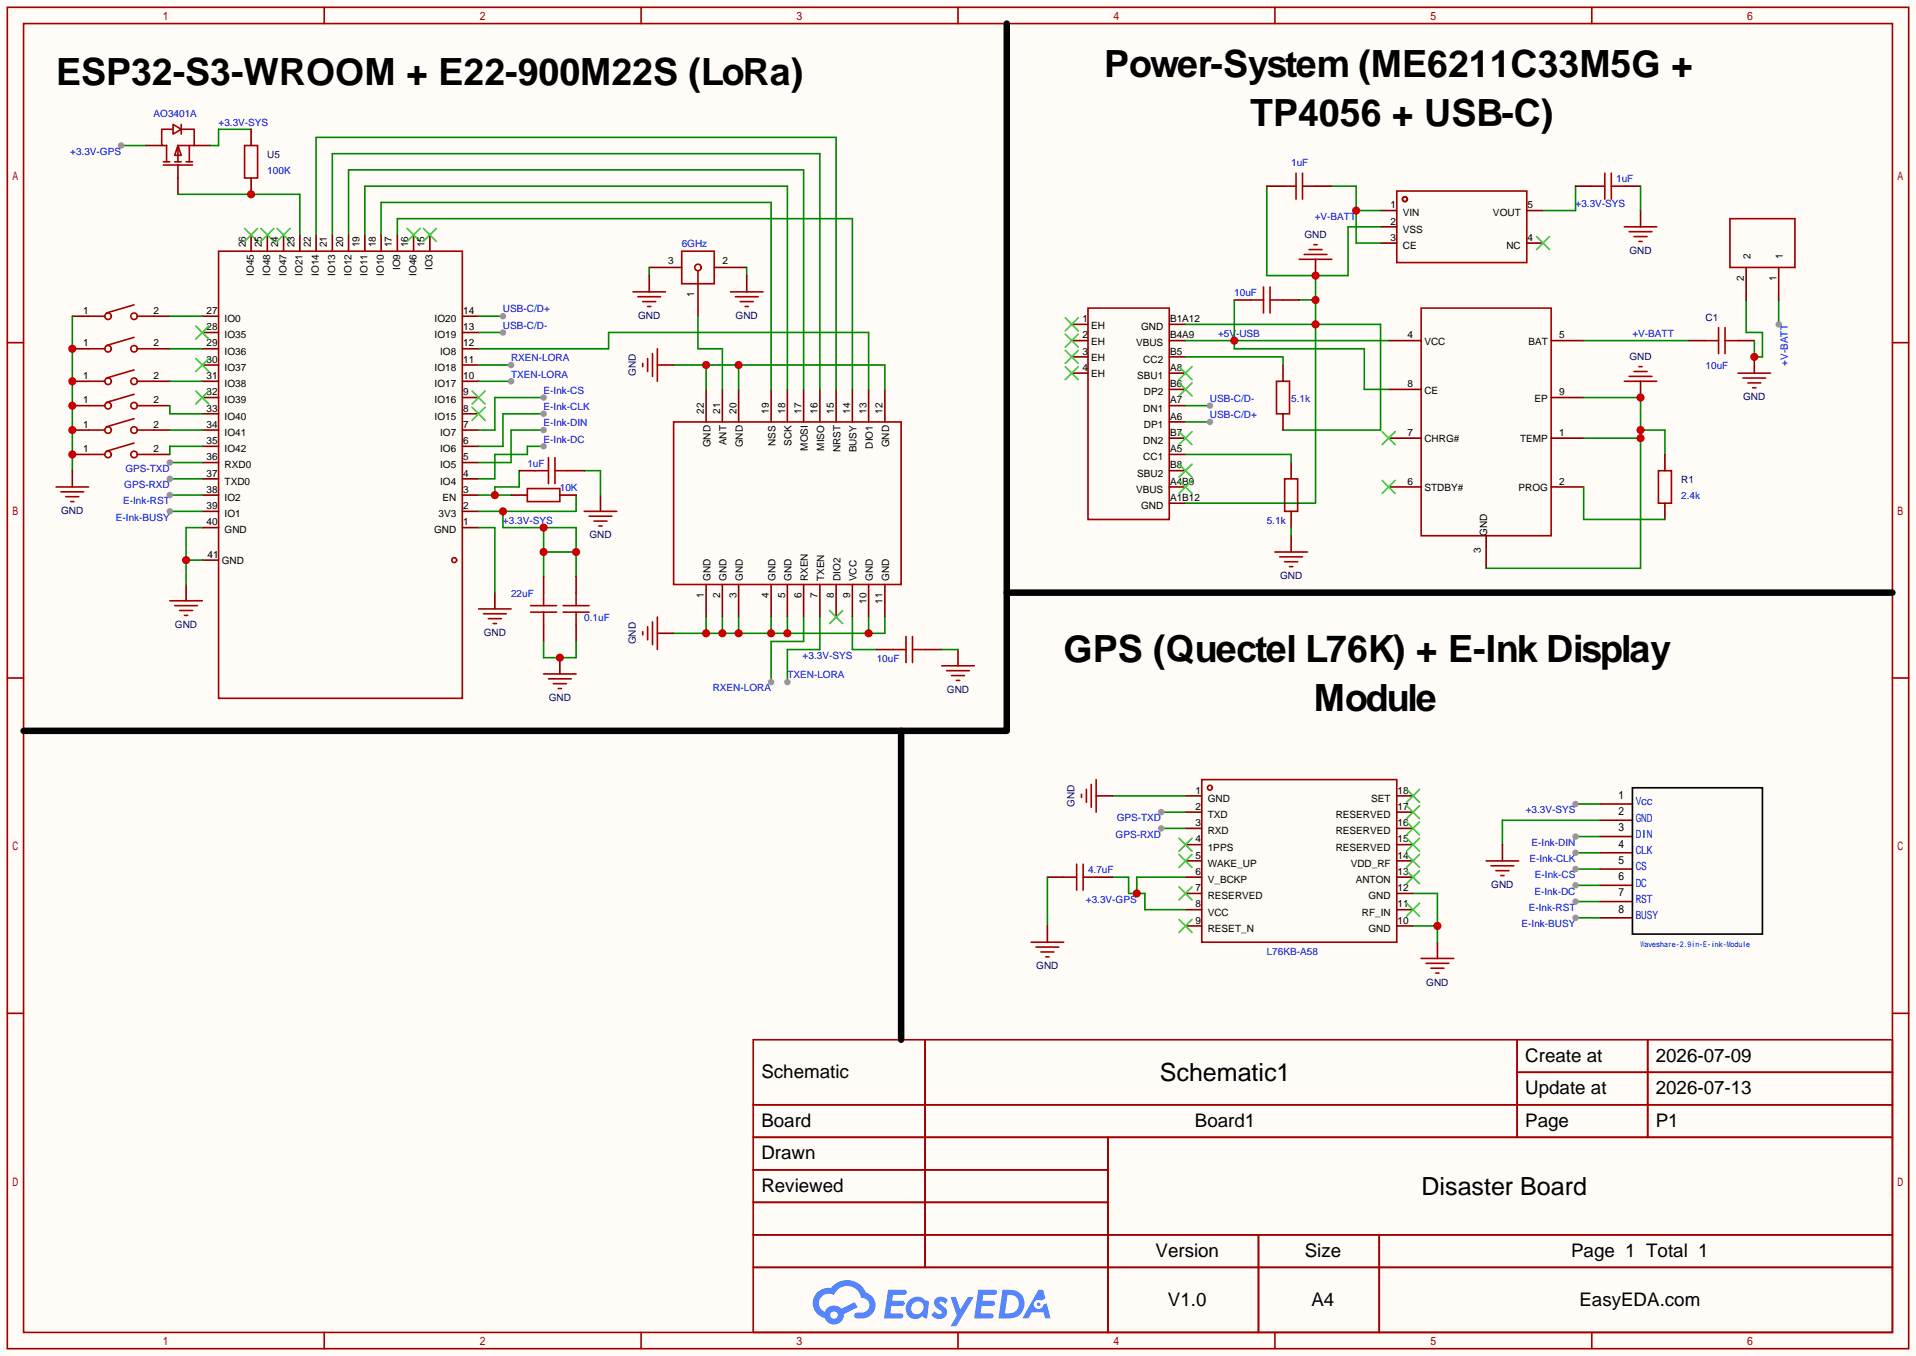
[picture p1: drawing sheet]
<svg xmlns="http://www.w3.org/2000/svg" width="299mm" height="212mm" viewBox="0 0 299 212" stroke-linecap="round" stroke-linejoin="round" font-family="sans-serif">
<path d="M0 0h299.5v211.8h-299.5z" fill="#fffcf7"/>
<g fill="none" stroke="#a10000" stroke-width=".25">
<path d="M1.1 1.1h297.2v209.6h-297.2zM3.7 3.7h292.1v204.5h-292.1zM50.7 1.1v2.6M100.2 1.1v2.6M149.7 1.1v2.6M199.3 1.1v2.6M248.8 1.1v2.6M1.1 53.5h2.6M295.8 53.5h2.5M1.1 105.9h2.6M295.8 105.9h2.5M1.1 158.3h2.6"/>
<path d="M295.8 158.3h2.5M117.7 162.4h178.1v45.8h-178.1zM117.7 172.6h178.1M117.7 177.7h178.1M144.6 162.4v35.6M173.2 177.7v30.5M237.1 162.4v15.3M237.1 167.5h58.7M257.5 162.4v15.3M117.7 182.8h55.5M117.7 192.9h178.1M117.7 187.8h55.5"/>
<path d="M117.7 198h178.1M196.7 192.9v15.3M215.6 192.9v15.3M50.7 208.2v2.5M100.2 208.2v2.5M149.7 208.2v2.5M199.3 208.2v2.5M248.8 208.2v2.5"/>
</g>
<g fill="#5487ff">
<path d="M146.3 202.8a1.3 1.3 0 0 1 1.8 .3l-.4 .6a.54 .54 0 0 0-.9-.2l.1 .1a2.32 2.32 0 0 1 1.1 1.4 1.36 1.36 0 0 1-1.1 1.1 1.36 1.36 0 0 1-1.4-.7l.6-.6a.7 .7 0 0 0 1.1 .3l-.1-.3a1.6 1.6 0 0 1-1.1-1.6z"/>
<path d="M148.6 202.7h.8l.7 1.9 1.2-1.9h.9l-2.7 4.5h-.9l.9-1.7z"/>
<path d="M138.8 201.5h1.6a1.31 1.31 0 0 1 1.3 .2 .4 .4 0 0 1-.4 .6h-1.7l-.2 .9h1.7a.4 .4 0 0 1 .3 .4 .4 .4 0 0 1-.4 .4h-1.7l-.1 1.2h.8a1.23 1.23 0 0 1 1.1 .2 .39 .39 0 0 1-.3 .6h-2.6z"/>
<path d="M152.9 201.5h1.6a1.32 1.32 0 0 1 1.3 .2 .39 .39 0 0 1-.4 .6h-1.7l-.2 .9h1.7a.4 .4 0 0 1 .3 .4 .4 .4 0 0 1-.4 .4h-1.7l-.1 1.2h.8a1.23 1.23 0 0 1 1.1 .2 .39 .39 0 0 1-.3 .6h-2.6z"/>
<path d="M162.3 201.5h.7l.4 1.3-.7 .4a.75 .75 0 0 0-1.1 .3 .75 .75 0 0 0 .5 1 .75 .75 0 0 0 1-.6l.5-.3 .6 2.4h-.8l-.3-1h-1.8l-.6 1h-.9z"/>
<path d="M156.7 201.5l-.6 4.5h1.4a2.27 2.27 0 0 0 2.5-1.7 2.27 2.27 0 0 0-1.3-2.7zM157.5 202.3a1.5 1.5 0 0 1 1.8 1.5 1.5 1.5 0 0 1-2 1.4h-.2z"/>
<path d="M142.1 203.1a1.62 1.62 0 0 0-.4 2.1 1.62 1.62 0 0 0 2.1 .7l.3-.3 .4 .3 .4 .1 .3-2.5-.2-.3h-.1a.57 .57 0 0 1-.6-.4 1.73 1.73 0 0 0-2.2 .3zM142.7 203.6a.96 .96 0 0 1 1.5 0 .96 .96 0 0 1-.2 1.5 .95 .95 0 0 1-1.4-.1 .95 .95 0 0 1 .1-1.4z"/>
<path d="M127.8 201.9a2.37 2.37 0 0 0 1.1 4 1.54 1.54 0 0 0 1.8 1 1.54 1.54 0 0 0 1.2-1.6l2.2-1.1-.5-.8-2.1 1.1a1.57 1.57 0 0 0-2.6 .4 1.5 1.5 0 0 1-.7-2.1 1.5 1.5 0 0 1 2.1-.5 2.23 2.23 0 0 1 2.3-1.4 2.23 2.23 0 0 1 2 1.8 1.16 1.16 0 0 1 1.3 1.1 1.16 1.16 0 0 1-1.1 1.3h-.7a.47 .47 0 0 0-.6 .3 .47 .47 0 0 0 .5 .6 2.23 2.23 0 0 0 2.2-.7 2.23 2.23 0 0 0 .4-2.3 2.16 2.16 0 0 0-1.3-1.1 3.2 3.2 0 0 0-5.4-.7h-.4a2.55 2.55 0 0 0-1.7 .7zM129.8 205.4a.58 .58 0 0 1 1.1 0 .58 .58 0 0 1-1.1 0z"/>
<circle cx="162.3" cy="203.8" r=".28"/>
</g>
<g fill="none" stroke="#870000" stroke-width=".25">
<path d="M22.7 22.7h2.6M27.8 27.8v2.6M30.4 22.7h2.5M39.2 36.7v2.5M41.8 36.7v2.5M44.3 36.7v2.5M46.9 36.7v2.5M49.4 36.7v2.5M51.9 36.7v2.5M54.5 36.7v2.5M57 36.7v2.5M59.6 36.7v2.5"/>
<path d="M62.1 36.7v2.5M64.6 36.7v2.5M67.2 36.7v2.5M215.8 32.9h2.5M215.8 35.4h2.5M215.8 38h2.5M238.6 32.9h2.6M238.6 38h2.6M31.6 59.6h2.6M31.6 57h2.6M31.6 54.5h2.6M31.6 51.9h2.6"/>
<path d="M31.6 49.4h2.6M72.3 59.6h2.5M72.3 57h2.5M72.3 54.5h2.5M72.3 51.9h2.5M72.3 49.4h2.5M167.5 58.3h2.6M167.5 55.8h2.6M167.5 53.2h2.6M167.5 50.7h2.6M182.8 58.3h2.5M182.8 55.8h2.5"/>
<path d="M182.8 53.2h2.5M182.8 50.7h2.5M217 53.2h5.1M242.4 53.2h5.1M256.4 59.6v2.5M31.6 79.9h2.6M31.6 77.3h2.6M31.6 74.8h2.6M31.6 72.3h2.6M31.6 69.7h2.6M31.6 67.2h2.6M31.6 64.6h2.6"/>
<path d="M31.6 62.1h2.6M72.3 79.9h2.5M72.3 77.3h2.5M72.3 74.8h2.5M72.3 72.3h2.5M72.3 69.7h2.5M72.3 67.2h2.5M72.3 64.6h2.5M72.3 62.1h2.5M110.4 60.8v5.1M112.9 60.8v5.1M115.4 60.8v5.1"/>
<path d="M120.5 60.8v5.1M123.1 60.8v5.1M125.6 60.8v5.1M128.1 60.8v5.1M130.7 60.8v5.1M133.2 60.8v5.1M135.8 60.8v5.1M138.3 60.8v5.1M182.8 78.6h2.5M182.8 76.1h2.5M182.8 73.5h2.5M182.8 71h2.5"/>
<path d="M182.8 68.5h2.5M182.8 65.9h2.5M182.8 63.4h2.5M182.8 60.8h2.5M217 76.1h5.1M217 68.5h5.1M217 60.8h5.1M242.4 62.1h5.1M242.4 76.1h5.1M242.4 68.5h5.1M31.6 87.5h2.6M31.6 82.4h2.6"/>
<path d="M72.3 82.4h2.5M110.4 91.3v5.1M112.9 91.3v5.1M115.4 91.3v5.1M120.5 91.3v5.1M123.1 91.3v5.1M125.6 91.3v5.1M128.1 91.3v5.1M130.7 91.3v5.1M133.2 91.3v5.1M135.8 91.3v5.1M138.3 91.3v5.1"/>
<path d="M232.3 83.7v5.1M185.3 124.3h2.5M185.3 126.9h2.5M185.3 129.4h2.5M185.3 132h2.5M185.3 134.5h2.5M185.3 137h2.5M185.3 139.6h2.5M218.3 124.3h2.6M218.3 126.9h2.6M218.3 129.4h2.6M218.3 132h2.6"/>
<path d="M218.3 134.5h2.6M218.3 137h2.6M218.3 139.6h2.6M185.3 142.1h2.5M185.3 144.7h2.5M218.3 142.1h2.6M218.3 144.7h2.6"/>
</g>
<g fill="none" stroke="#3c3" stroke-width=".25">
<path d="M38.2 35.7l2.1 2M40.3 35.7l-2.1 2M40.8 35.7l2 2M42.8 35.7l-2 2M43.3 35.7l2 2M45.3 35.7l-2 2M63.6 35.7l2.1 2M65.7 35.7l-2.1 2M66.2 35.7l2 2M68.2 35.7l-2 2M240.2 37l2 2M242.2 37l-2 2"/>
<path d="M30.6 56l2 2M30.6 50.9l2 2.1M32.6 56l-2 2M32.6 50.9l-2 2.1M166.5 57.3l2 2M166.5 54.7l2 2.1M166.5 52.2l2 2M166.5 49.7l2 2M168.5 57.3l-2 2M168.5 54.7l-2 2.1M168.5 52.2l-2 2M168.5 49.7l-2 2"/>
<path d="M184.3 59.8l2 2M184.3 57.3l2 2M186.3 59.8l-2 2M186.3 57.3l-2 2M30.6 61.1l2 2M32.6 61.1l-2 2M73.8 61.1l2 2M73.8 63.6l2 2.1M75.8 61.1l-2 2M75.8 63.6l-2 2.1M184.3 75.1l2 2M184.3 72.5l2 2"/>
<path d="M184.3 67.4l2 2.1M186.3 75.1l-2 2M186.3 72.5l-2 2M186.3 67.4l-2 2.1M216 67.4l2.1 2.1M216 75.1l2.1 2M218.1 67.4l-2.1 2.1M218.1 75.1l-2.1 2M129.7 95.4l2 2M131.7 95.4l-2 2M184.3 130.9l2 2.1M184.3 133.5l2 2"/>
<path d="M184.3 138.6l2 2M186.3 130.9l-2 2.1M186.3 133.5l-2 2M186.3 138.6l-2 2M219.8 136l2.1 2M219.8 133.5l2.1 2M219.8 130.9l2.1 2.1M219.8 128.4l2.1 2M219.8 125.9l2.1 2M219.8 123.3l2.1 2M221.9 136l-2.1 2M221.9 133.5l-2.1 2"/>
<path d="M221.9 130.9l-2.1 2.1M221.9 128.4l-2.1 2M221.9 125.9l-2.1 2M221.9 123.3l-2.1 2M184.3 143.6l2 2.1M186.3 143.6l-2 2.1M219.8 141.1l2.1 2M221.9 141.1l-2.1 2"/>
</g>
<g fill="none" stroke="#a10000" stroke-width=".25">
<path d="M27.1 19.4l1.2 .8-1.2 .8zM28.3 19.4v1.6M25.5 25.8h4.6M25.5 25.3h1M27.1 20.2h-1.8v2.5h.7v2.6M27.3 25.3h1M27.8 22.7l.5 1.6h-1zM27.8 25.8v2M28.3 20.2h2.1v2.5h-2.6v2.6M29.1 25.3h1M29.6 22.7v2.6M34.2 39.2h38.1v69.9h-38.1z"/>
<path d="M218.3 29.8h20.3v11.2h-20.3zM170.1 48.1h12.7v33.1h-12.7zM222.1 48.1h20.3v35.6h-20.3zM253.9 59.6h5.1M254.6 58.8h3.6M255.4 58h2M256.2 57.3h.5M105.3 65.9h35.5v25.4h-35.5zM187.8 121.8h30.5v25.4h-30.5z"/>
<circle cx="219.6" cy="31.1" r=".38"/>
<circle cx="71" cy="87.5" r=".38"/>
<circle cx="189.1" cy="123.1" r=".38"/>
</g>
<path d="M247.5 62.1h8.9v26.7h-24.1M247.5 68.5h8.9M256.4 67.2h3.8v3.8" fill="none" stroke="#008700" stroke-width=".25"/>
<g fill="#c00">
<circle cx="256.4" cy="67.2" r=".63"/>
<circle cx="256.4" cy="68.5" r=".63"/>
<circle cx="256.4" cy="62.1" r=".63"/>
</g>
<path d="M205.6 40.5v2.6" fill="none" stroke="#870000" stroke-width=".25"/>
<path d="M203.8 39.8h3.6M204.6 39h2M205.4 38.2h.5M203.1 40.5h5.1" fill="none" stroke="#a10000" stroke-width=".25"/>
<path d="M198 29.1v14h12.7v-7.7h5.1M185.3 50.7h30.5v16.5h-15.3M203.1 46.9h2.5M205.6 43.1v35.5h-20.3" fill="none" stroke="#008700" stroke-width=".25"/>
<g fill="#c00">
<circle cx="205.6" cy="50.7" r=".63"/>
<circle cx="205.6" cy="46.9" r=".63"/>
<circle cx="205.6" cy="43.1" r=".63"/>
</g>
<g fill="none" stroke="#a10000" stroke-width=".25">
<path d="M195.5 46.9h2M197.5 44.8v4.1M198.5 44.8v4.1M198.5 46.9h2M199.5 59.6h2v5h-2zM266.6 53.2h2M268.6 51.2v4M269.6 51.2v4M269.6 53.2h2.1M200.8 74.8h2v5.1h-2zM259.2 73.5h2v5.1h-2zM199.3 86.2h5"/>
<path d="M200 87h3.6M200.8 87.8h2M201.5 88.5h.6"/>
</g>
<path d="M192.9 46.9h2.6M200.5 46.9h2.6M200.5 57v2.6M264 53.2h2.6M271.7 53.2h2.5M200.5 64.6v2.6M201.8 72.3v2.5M201.8 79.9v2.5M260.2 71v2.5M260.2 78.6v2.6M201.8 83.7v2.5" fill="none" stroke="#870000" stroke-width=".25"/>
<path d="M185.3 53.2h31.7M185.3 55.8h15.2v1.2M192.9 46.9v7.6h20.3v6.3h3.8M247.5 53.2h16.5M185.3 71h16.5v1.3M247.5 76.1v5.1h12.7M201.8 82.4v1.3" fill="none" stroke="#008700" stroke-width=".25"/>
<circle cx="192.9" cy="53.2" r=".63" fill="#c00"/>
<path d="M272.9 46.9v5h2.6v3.9h-1.3v-2.6" fill="none" stroke="#008700" stroke-width=".25"/>
<path d="M274.2 55.8v2.5" fill="none" stroke="#870000" stroke-width=".25"/>
<circle cx="274.2" cy="55.8" r=".63" fill="#c00"/>
<path d="M271.7 58.3h5M272.4 59.1h3.6M273.2 59.8h2M273.9 60.6h.5" fill="none" stroke="#a10000" stroke-width=".25"/>
<path d="M278 46.9v3.8" fill="none" stroke="#008700" stroke-width=".25"/>
<circle cx="278" cy="50.7" r=".51" fill="#999"/>
<path d="M208.2 29.1h3.8v8.9h3.8M212 32.9h3.8" fill="none" stroke="#008700" stroke-width=".25"/>
<circle cx="212" cy="32.9" r=".63" fill="#c00"/>
<path d="M246.3 29.1v3.8h-5.1M256.4 29.1v3.8M78.6 79.9v2.5h11.4v7.6M90 77.3v2.6h-15.2M85 86.2h5M85 82.4v7.6" fill="none" stroke="#008700" stroke-width=".25"/>
<path d="M198 29.1h2.5M205.6 29.1h2.6M246.3 29.1h2.5M253.9 29.1h2.5M256.4 32.9v2.5" fill="none" stroke="#870000" stroke-width=".25"/>
<path d="M200.5 29.1h2.1M202.6 27.1v4M203.6 27.1v4M203.6 29.1h2M248.8 29.1h2M250.8 27.1v4M251.8 29.1h2.1M251.8 27.1v4M253.9 35.4h5.1M254.6 36.2h3.6M255.4 37h2M256.2 37.7h.5" fill="none" stroke="#a10000" stroke-width=".25"/>
<g fill="#c00">
<circle cx="90" cy="86.2" r=".63"/>
<circle cx="85" cy="86.2" r=".63"/>
<circle cx="85" cy="82.4" r=".63"/>
<circle cx="78.6" cy="79.9" r=".63"/>
</g>
<path d="M85 90v2.6M85 97.7v2.5M90 90v2.6M90 97.7v2.5M87.5 102.7v2.6" fill="none" stroke="#870000" stroke-width=".25"/>
<path d="M82.9 94.6h4.1M82.9 95.6h4.1M85 92.6v2M85 95.6v2.1M88 94.6h4.1M88 95.6h4.1M90 92.6v2M90 95.6v2.1M85 105.3h5M85.7 106h3.6M86.5 106.8h2M87.2 107.6h.6" fill="none" stroke="#a10000" stroke-width=".25"/>
<path d="M85 100.2v2.5h5v-2.5" fill="none" stroke="#008700" stroke-width=".25"/>
<circle cx="87.5" cy="102.7" r=".63" fill="#c00"/>
<path d="M29.1 91.3v2.6M77.3 92.6v2.5" fill="none" stroke="#870000" stroke-width=".25"/>
<path d="M26.5 93.9h5.1M27.3 94.6h3.6M28.1 95.4h2M28.8 96.1h.5M74.8 95.1h5.1M75.6 95.9h3.5M76.3 96.6h2.1M77.1 97.4h.5" fill="none" stroke="#a10000" stroke-width=".25"/>
<path d="M29.1 87.5h2.5M31.6 82.4h-2.5v8.9M74.8 82.4h2.5v10.2" fill="none" stroke="#008700" stroke-width=".25"/>
<circle cx="29.1" cy="87.5" r=".63" fill="#c00"/>
<path d="M82.4 76.3h5.1v2.1h-5.1z" fill="none" stroke="#a10000" stroke-width=".25"/>
<path d="M79.9 77.3h2.5M87.5 77.3h2.5" fill="none" stroke="#870000" stroke-width=".25"/>
<path d="M74.8 77.3h5.1M81.2 73.5v2.6h-3.9v1.2" fill="none" stroke="#008700" stroke-width=".25"/>
<circle cx="77.3" cy="77.3" r=".63" fill="#c00"/>
<g fill="none" stroke="#870000" stroke-width=".25">
<path d="M11.3 54.5h2.5M11.3 49.4h2.5M11.3 59.6h2.5M24 54.5h2.5M24 49.4h2.5M24 59.6h2.5M11.3 67.2h2.5M11.3 63.4h2.5M11.3 71h2.5M24 67.2h2.5M24 63.4h2.5M24 71h2.5"/>
<path d="M93.9 77.3v2.6"/>
</g>
<g fill="none" stroke="#a10000" stroke-width=".25">
<path d="M13.8 54.5h2.6M13.8 49.4h2.6M13.8 59.6h2.6M21 52.7l-4.4 1.3M21 47.6l-4.4 1.3M21 57.8l-4.4 1.3M21.5 54.5h2.5M21.5 49.4h2.5M21.5 59.6h2.5M13.8 67.2h2.6M13.8 63.4h2.6M13.8 71h2.6"/>
<path d="M21 65.4l-4.4 1.3M21 61.6l-4.4 1.3M21 69.2l-4.4 1.3M21.5 67.2h2.5M21.5 63.4h2.5M21.5 71h2.5M91.3 79.9h5.1M92.1 80.6h3.5M92.8 81.4h2.1M93.6 82.2h.5"/>
<circle cx="16.9" cy="54.5" r=".51"/>
<circle cx="16.9" cy="49.4" r=".51"/>
<circle cx="16.9" cy="59.6" r=".51"/>
<circle cx="21" cy="54.5" r=".51"/>
<circle cx="21" cy="49.4" r=".51"/>
<circle cx="21" cy="59.6" r=".51"/>
<circle cx="16.9" cy="63.4" r=".51"/>
<circle cx="16.9" cy="67.2" r=".51"/>
<circle cx="16.9" cy="71" r=".51"/>
<circle cx="21" cy="67.2" r=".51"/>
<circle cx="21" cy="71" r=".51"/>
<circle cx="21" cy="63.4" r=".51"/>
</g>
<path d="M11.3 49.4v24.1M26.5 49.4h5.1" fill="none" stroke="#008700" stroke-width=".25"/>
<g fill="#c00">
<circle cx="11.3" cy="54.5" r=".63"/>
<circle cx="11.3" cy="59.6" r=".63"/>
<circle cx="11.3" cy="63.4" r=".63"/>
<circle cx="11.3" cy="67.2" r=".63"/>
<circle cx="11.3" cy="71" r=".63"/>
</g>
<path d="M11.3 73.5v2.6" fill="none" stroke="#870000" stroke-width=".25"/>
<path d="M8.8 76.1h5M9.5 76.8h3.6M10.3 77.6h2M11 78.4h.6" fill="none" stroke="#a10000" stroke-width=".25"/>
<path d="M185.3 63.4h3.8" fill="none" stroke="#008700" stroke-width=".25"/>
<circle cx="189.1" cy="63.4" r=".51" fill="#999"/>
<path d="M74.8 51.9h3.8" fill="none" stroke="#008700" stroke-width=".25"/>
<circle cx="78.6" cy="51.9" r=".51" fill="#999"/>
<path d="M74.8 49.4h3.8" fill="none" stroke="#008700" stroke-width=".25"/>
<circle cx="78.6" cy="49.4" r=".51" fill="#999"/>
<path d="M185.3 65.9h3.8" fill="none" stroke="#008700" stroke-width=".25"/>
<circle cx="189.1" cy="65.9" r=".51" fill="#999"/>
<path d="M110.4 96.4v2.5M112.9 96.4v2.5M115.4 96.4v2.5M120.5 96.4v2.5M123.1 96.4v2.5M135.8 96.4v2.5M138.3 96.4v2.5h-33" fill="none" stroke="#008700" stroke-width=".25"/>
<g fill="#c00">
<circle cx="110.4" cy="98.9" r=".63"/>
<circle cx="112.9" cy="98.9" r=".63"/>
<circle cx="115.4" cy="98.9" r=".63"/>
<circle cx="120.5" cy="98.9" r=".63"/>
<circle cx="123.1" cy="98.9" r=".63"/>
<circle cx="135.8" cy="98.9" r=".63"/>
</g>
<path d="M102.7 98.9h2.6" fill="none" stroke="#870000" stroke-width=".25"/>
<path d="M100.5 98.7v.5M101.2 97.9v2M102 97.2v3.5M102.7 96.4v5.1" fill="none" stroke="#a10000" stroke-width=".25"/>
<path d="M105.3 57h33v3.8M110.4 57v3.8M115.4 57v3.8M133.2 96.4v5.1h3.8" fill="none" stroke="#008700" stroke-width=".25"/>
<g fill="#c00">
<circle cx="110.4" cy="57" r=".63"/>
<circle cx="115.4" cy="57" r=".63"/>
</g>
<path d="M102.7 57h2.6M81.2 73.5h2.5M88.8 73.5h2.5M137 101.5h2.6M144.7 101.5h2.5M149.7 101.5v2.5" fill="none" stroke="#870000" stroke-width=".25"/>
<g fill="none" stroke="#a10000" stroke-width=".25">
<path d="M100.5 56.8v.5M101.2 56v2M102 55.2v3.6M102.7 54.5v5.1M83.7 73.5h2M85.7 71.5v4.1M86.7 71.5v4.1M86.7 73.5h2.1M141.6 99.4v4.1M142.6 99.4v4.1M139.6 101.5h2M142.6 101.5h2.1"/>
<path d="M147.2 104h5.1M148 104.8h3.5M148.7 105.5h2M149.5 106.3h.5"/>
</g>
<path d="M49.4 36.7v-15.2h81.3v39.3M51.9 36.7v-12.7h76.2v36.8M54.5 36.7v-10.2h71.1v34.3M57 36.7v-7.6h66.1v31.7M59.6 36.7v-5.1h60.9v29.2M62.1 36.7v-2.5h71.1v26.6M74.8 54.5h20.3v-2.6h40.7v8.9M74.8 57h5.1M91.3 73.5h2.6v3.8M147.2 101.5h2.5" fill="none" stroke="#008700" stroke-width=".25"/>
<circle cx="79.9" cy="57" r=".51" fill="#999"/>
<path d="M74.8 59.6h5.1" fill="none" stroke="#008700" stroke-width=".25"/>
<circle cx="79.9" cy="59.6" r=".51" fill="#999"/>
<path d="M125.6 96.4v3.8h-5.1v6.4" fill="none" stroke="#008700" stroke-width=".25"/>
<circle cx="120.5" cy="106.6" r=".51" fill="#999"/>
<path d="M128.1 96.4v5.1h-5v5.1" fill="none" stroke="#008700" stroke-width=".25"/>
<circle cx="123.1" cy="106.6" r=".51" fill="#999"/>
<path d="M27.8 30.4h19.1v6.3M39.2 20.2h-5v2.5h-1.3" fill="none" stroke="#008700" stroke-width=".25"/>
<path d="M38.2 22.7h2.1v5.1h-2.1z" fill="none" stroke="#a10000" stroke-width=".25"/>
<path d="M39.2 20.2v2.5M39.2 27.8v2.6" fill="none" stroke="#870000" stroke-width=".25"/>
<circle cx="39.2" cy="30.4" r=".63" fill="#c00"/>
<path d="M18.9 22.7h3.8" fill="none" stroke="#008700" stroke-width=".25"/>
<circle cx="18.9" cy="22.7" r=".51" fill="#999"/>
<path d="M173.9 137h2.5v2.6h2.5v2.5h6.4M185.3 137h-7.6v2.6" fill="none" stroke="#008700" stroke-width=".25"/>
<circle cx="177.7" cy="139.6" r=".63" fill="#c00"/>
<path d="M163.7 137h2.5M171.3 137h2.6M171.3 124.3h2.6M163.7 144.7v2.5M224.7 147.2v2.5" fill="none" stroke="#870000" stroke-width=".25"/>
<g fill="none" stroke="#a10000" stroke-width=".25">
<path d="M166.2 137h2.1M168.3 135v4.1M169 124.1v.5M169.3 135v4.1M169.3 137h2M169.8 123.3v2M170.6 122.6v3.5M171.3 121.8v5.1M161.2 147.2h5M161.9 148h3.6M162.7 148.7h2M163.4 149.5h.6"/>
<path d="M222.1 149.7h5.1M222.9 150.5h3.5M223.6 151.3h2.1M224.4 152h.5"/>
</g>
<path d="M163.7 137v7.7M173.9 124.3h11.4M220.9 139.6h3.8v7.6M220.9 144.7h3.8" fill="none" stroke="#008700" stroke-width=".25"/>
<circle cx="224.7" cy="144.7" r=".63" fill="#c00"/>
<path d="M181.5 126.9h3.8" fill="none" stroke="#008700" stroke-width=".25"/>
<circle cx="181.5" cy="126.9" r=".51" fill="#999"/>
<path d="M181.5 129.4h3.8" fill="none" stroke="#008700" stroke-width=".25"/>
<circle cx="181.5" cy="129.4" r=".51" fill="#999"/>
<path d="M26.5 72.3h5.1" fill="none" stroke="#008700" stroke-width=".25"/>
<circle cx="26.5" cy="72.3" r=".51" fill="#999"/>
<path d="M26.5 74.8h5.1" fill="none" stroke="#008700" stroke-width=".25"/>
<circle cx="26.5" cy="74.8" r=".51" fill="#999"/>
<path d="M250.1 125.6h5M250.1 128.1h5M250.1 130.7h5M250.1 133.2h5M250.1 135.8h5M250.1 138.3h5M250.1 140.8h5M250.1 143.4h5" fill="none" stroke="#870000" stroke-width=".25"/>
<path d="M255.1 123.1h20.4v22.8h-20.4z" fill="none" stroke="#000" stroke-width=".25"/>
<path d="M246.3 125.6h3.8" fill="none" stroke="#008700" stroke-width=".25"/>
<circle cx="246.3" cy="125.6" r=".51" fill="#999"/>
<path d="M246.3 130.7h3.8M250.1 128.1h-15.3v3.9" fill="none" stroke="#008700" stroke-width=".25"/>
<circle cx="246.3" cy="130.7" r=".51" fill="#999"/>
<path d="M246.3 133.2h3.8" fill="none" stroke="#008700" stroke-width=".25"/>
<circle cx="246.3" cy="133.2" r=".51" fill="#999"/>
<path d="M246.3 135.8h3.8" fill="none" stroke="#008700" stroke-width=".25"/>
<circle cx="246.3" cy="135.8" r=".51" fill="#999"/>
<path d="M246.3 138.3h3.8" fill="none" stroke="#008700" stroke-width=".25"/>
<circle cx="246.3" cy="138.3" r=".51" fill="#999"/>
<path d="M246.3 140.8h3.8" fill="none" stroke="#008700" stroke-width=".25"/>
<circle cx="246.3" cy="140.8" r=".51" fill="#999"/>
<path d="M246.3 143.4h3.8" fill="none" stroke="#008700" stroke-width=".25"/>
<circle cx="246.3" cy="143.4" r=".51" fill="#999"/>
<path d="M234.8 132v2.5" fill="none" stroke="#870000" stroke-width=".25"/>
<path d="M232.3 134.5h5.1M233 135.3h3.6M233.8 136h2M234.6 136.8h.5" fill="none" stroke="#a10000" stroke-width=".25"/>
<path d="M85 67.2h-5.1v5.1h-5.1" fill="none" stroke="#008700" stroke-width=".25"/>
<circle cx="85" cy="67.2" r=".51" fill="#999"/>
<path d="M85 64.6h-6.4v5.1h-3.8" fill="none" stroke="#008700" stroke-width=".25"/>
<circle cx="85" cy="64.6" r=".51" fill="#999"/>
<path d="M85 62.1h-7.7v5.1h-2.5" fill="none" stroke="#008700" stroke-width=".25"/>
<circle cx="85" cy="62.1" r=".51" fill="#999"/>
<path d="M85 69.7h-2.6v1.3h-5.1v3.8h-2.5" fill="none" stroke="#008700" stroke-width=".25"/>
<circle cx="85" cy="69.7" r=".51" fill="#999"/>
<path d="M26.5 77.3h5.1" fill="none" stroke="#008700" stroke-width=".25"/>
<circle cx="26.5" cy="77.3" r=".51" fill="#999"/>
<path d="M26.5 79.9h5.1" fill="none" stroke="#008700" stroke-width=".25"/>
<circle cx="26.5" cy="79.9" r=".51" fill="#999"/>
<g fill="none" stroke="#a10000" stroke-width=".25">
<path d="M106.6 39.2h5v5.1h-5zM270.4 34.2h10.1v7.6h-10.1zM98.9 45.6h5.1M99.7 46.4h3.6M100.5 47.1h2M101.2 47.9h.5M109.1 42.3v2M114.2 45.6h5.1M114.9 46.4h3.6M115.7 47.1h2M116.5 47.9h.5"/>
<circle cx="109.1" cy="41.8" r=".51"/>
</g>
<path d="M101.5 41.8h5.1M101.5 43.1v2.5M109.1 44.3v5.1M111.6 41.8h5.1M116.7 43.1v2.5M272.9 41.8v5.1M278 41.8v5.1" fill="none" stroke="#870000" stroke-width=".25"/>
<path d="M26.5 54.5h5.1M26.5 59.6h5.1M101.5 41.8v1.3M109.1 49.4v5.1h3.8v6.3M116.7 41.8v1.3M26.5 63.4v1.2h5.1M26.5 67.2h5.1M31.6 69.7h-5.1v1.3" fill="none" stroke="#008700" stroke-width=".25"/>
<path d="M157.4 3.7v110.5h-153.7M157.4 92.6h138.4M140.8 114.2v48.2" fill="none" stroke="#000" stroke-width="1"/>
<g font-size="5.9">
<text x="172.6" y="12">Power-System (ME6211C33M5G +</text>
<text x="8.8" y="13.3">ESP32-S3-WROOM + E22-900M22S (LoRa)</text>
<text x="195.4" y="19.6">TP4056 + USB-C)</text>
<text x="166.2" y="103.4">GPS (Quectel L76K) + E-Ink Display</text>
<text x="205.4" y="111">Module</text>
</g>
<g font-size="3.9">
<text x="181.3" y="168.9">Schematic1</text>
<text x="222.2" y="186.7">Disaster Board</text>
</g>
<g font-size="2.9">
<text x="238.4" y="165.9">Create at</text>
<text x="258.8" y="165.9">2026-07-09</text>
<text x="119" y="168.4">Schematic</text>
<text x="238.4" y="170.9">Update at</text>
<text x="258.8" y="170.9">2026-07-13</text>
<text x="119" y="176">Board</text>
<text x="186.8" y="176">Board1</text>
<text x="238.4" y="176">Page</text>
<text x="258.8" y="176">P1</text>
<text x="119" y="181.1">Drawn</text>
<text x="119" y="186.2">Reviewed</text>
<text x="180.6" y="196.3">Version</text>
<text x="203.9" y="196.3">Size</text>
<text x="245.6" y="196.3">Page 1 Total 1</text>
<text x="182.6" y="204">V1.0</text>
<text x="205" y="204">A4</text>
<text x="246.9" y="204">EasyEDA.com</text>
</g>
<g font-size="1.8" fill="#00f">
<text x="255.7" y="125.8">Vcc</text>
<text x="255.7" y="128.4">GND</text>
<text x="255.7" y="130.9">DIN</text>
<text x="255.7" y="133.4">CLK</text>
<text x="255.7" y="136">CS</text>
<text x="255.7" y="138.5">DC</text>
<text x="255.7" y="141.1">RST</text>
<text x="255.7" y="143.6">BUSY</text>
</g>
<g font-size="1.6" fill="#00f">
<text x="24" y="18.3">AO3401A</text>
<text x="34.2" y="19.6">+3.3V-SYS</text>
<text x="11" y="24.2">+3.3V-GPS</text>
<text x="41.8" y="27.2">100K</text>
<text x="201.8" y="26">1uF</text>
<text x="252.6" y="28.5">1uF</text>
<text x="205.5" y="34.3">+V-BATT</text>
<text x="246.3" y="32.3">+3.3V-SYS</text>
<text x="106.6" y="38.7">6GHz</text>
<text x="192.9" y="46.3">10uF</text>
<text x="78.6" y="51.4">USB-C/D-</text>
<text x="78.6" y="48.8">USB-C/D+</text>
<text x="190.4" y="52.6">+5V-USB</text>
<text x="255.1" y="52.6">+V-BATT</text>
<text x="79.9" y="56.4">RXEN-LORA</text>
<text x="79.9" y="59">TXEN-LORA</text>
<text x="266.6" y="57.7">10uF</text>
<text x="279.4" y="57.1" transform="rotate(-90 279.4 57.1)">+V-BATT</text>
<text x="85" y="64.1">E-Ink-CLK</text>
<text x="85" y="61.5">E-Ink-CS</text>
<text x="189.1" y="62.8">USB-C/D-</text>
<text x="189.1" y="65.3">USB-C/D+</text>
<text x="201.8" y="62.8">5.1k</text>
<text x="85" y="66.6">E-Ink-DIN</text>
<text x="85" y="69.1">E-Ink-DC</text>
<text x="19.4" y="76.2">GPS-RXD</text>
<text x="19.6" y="73.7">GPS-TXD</text>
<text x="82.4" y="72.9">1uF</text>
<text x="87.5" y="76.8">10K</text>
<text x="18.1" y="81.3">E-Ink-BUSY</text>
<text x="19.2" y="78.8">E-Ink-RST</text>
<text x="78.6" y="81.8">+3.3V-SYS</text>
<text x="198" y="81.8">5.1k</text>
<text x="262.8" y="78">2.4k</text>
<text x="79.9" y="93.3">22uF</text>
<text x="91.3" y="97.1">0.1uF</text>
<text x="111.4" y="108">RXEN-LORA</text>
<text x="123.1" y="106">TXEN-LORA</text>
<text x="125.4" y="102.9">+3.3V-SYS</text>
<text x="137" y="103.4">10uF</text>
<text x="174.4" y="130.9">GPS-RXD</text>
<text x="174.5" y="128.3">GPS-TXD</text>
<text x="238.5" y="127">+3.3V-SYS</text>
<text x="170.1" y="136.4">4.7uF</text>
<text x="239" y="134.7">E-Ink-CLK</text>
<text x="239.4" y="132.1">E-Ink-DIN</text>
<text x="239.9" y="137.2">E-Ink-CS</text>
<text x="169.7" y="141">+3.3V-GPS</text>
<text x="239" y="142.3">E-Ink-RST</text>
<text x="239.8" y="139.7">E-Ink-DC</text>
<text x="198" y="149.1">L76KB-A58</text>
<text x="237.8" y="144.8">E-Ink-BUSY</text>
</g>
<g font-size="1.6" fill="#000080">
<text x="41.8" y="24.7">U5</text>
<text x="203.9" y="37.1">GND</text>
<text x="254.7" y="39.7">GND</text>
<text x="99.7" y="49.8">GND</text>
<text x="115" y="49.8">GND</text>
<text x="266.6" y="50.1">C1</text>
<text x="99.4" y="58.8" transform="rotate(-90 99.4 58.8)">GND</text>
<text x="254.7" y="56.2">GND</text>
<text x="272.5" y="62.5">GND</text>
<text x="262.8" y="75.5">R1</text>
<text x="9.6" y="80.3">GND</text>
<text x="92.1" y="84.1">GND</text>
<text x="200.1" y="90.5">GND</text>
<text x="27.3" y="98.1">GND</text>
<text x="75.6" y="99.4">GND</text>
<text x="99.4" y="100.7" transform="rotate(-90 99.4 100.7)">GND</text>
<text x="85.8" y="109.5">GND</text>
<text x="148" y="108.3">GND</text>
<text x="167.9" y="126.1" transform="rotate(-90 167.9 126.1)">GND</text>
<text x="233.1" y="138.7">GND</text>
<text x="162" y="151.4">GND</text>
<text x="222.9" y="154">GND</text>
</g>
<g font-size="1.6">
<text x="217.3" y="32.5">1</text>
<text x="217.3" y="35.1">2</text>
<text x="219.3" y="33.8">VIN</text>
<text x="233.4" y="33.8">VOUT</text>
<text x="238.8" y="32.5">5</text>
<text x="38.4" y="38.6" transform="rotate(-90 38.4 38.6)">26</text>
<text x="40.9" y="38.6" transform="rotate(-90 40.9 38.6)">25</text>
<text x="43.5" y="38.6" transform="rotate(-90 43.5 38.6)">24</text>
<text x="46" y="38.6" transform="rotate(-90 46 38.6)">23</text>
<text x="48.6" y="38.6" transform="rotate(-90 48.6 38.6)">22</text>
<text x="51.1" y="38.6" transform="rotate(-90 51.1 38.6)">21</text>
<text x="53.6" y="38.6" transform="rotate(-90 53.6 38.6)">20</text>
<text x="56.2" y="38.6" transform="rotate(-90 56.2 38.6)">19</text>
<text x="58.7" y="38.6" transform="rotate(-90 58.7 38.6)">18</text>
<text x="61.3" y="38.6" transform="rotate(-90 61.3 38.6)">17</text>
<text x="63.8" y="38.6" transform="rotate(-90 63.8 38.6)">16</text>
<text x="66.3" y="38.6" transform="rotate(-90 66.3 38.6)">15</text>
<text x="104.4" y="41.2">3</text>
<text x="112.9" y="41.2">2</text>
<text x="217.3" y="37.6">3</text>
<text x="219.3" y="36.4">VSS</text>
<text x="219.3" y="38.9">CE</text>
<text x="235.4" y="38.9">NC</text>
<text x="238.8" y="37.6">4</text>
<text x="273.6" y="40.5" transform="rotate(-90 273.6 40.5)">2</text>
<text x="278.7" y="40.5" transform="rotate(-90 278.7 40.5)">1</text>
<text x="39.7" y="43.1" transform="rotate(-90 39.7 43.1)">IO45</text>
<text x="42.2" y="43.1" transform="rotate(-90 42.2 43.1)">IO48</text>
<text x="44.8" y="43.1" transform="rotate(-90 44.8 43.1)">IO47</text>
<text x="47.3" y="43.1" transform="rotate(-90 47.3 43.1)">IO21</text>
<text x="49.8" y="43.1" transform="rotate(-90 49.8 43.1)">IO14</text>
<text x="52.4" y="43.1" transform="rotate(-90 52.4 43.1)">IO13</text>
<text x="54.9" y="43.1" transform="rotate(-90 54.9 43.1)">IO12</text>
<text x="57.5" y="43.1" transform="rotate(-90 57.5 43.1)">IO11</text>
<text x="60" y="43.1" transform="rotate(-90 60 43.1)">IO10</text>
<text x="62.5" y="42.2" transform="rotate(-90 62.5 42.2)">IO9</text>
<text x="65.1" y="43.1" transform="rotate(-90 65.1 43.1)">IO46</text>
<text x="67.6" y="42.2" transform="rotate(-90 67.6 42.2)">IO3</text>
<text x="108.5" y="46.5" transform="rotate(-90 108.5 46.5)">1</text>
<text x="272.6" y="43.9" transform="rotate(-90 272.6 43.9)">2</text>
<text x="277.7" y="43.9" transform="rotate(-90 277.7 43.9)">1</text>
<text x="13" y="49.1">1</text>
<text x="24" y="49.1">2</text>
<text x="32.3" y="51.6">28</text>
<text x="32.3" y="49.1">27</text>
<text x="35.1" y="52.9">IO35</text>
<text x="35.1" y="50.3">IO0</text>
<text x="67.9" y="50.3">IO20</text>
<text x="67.9" y="52.9">IO19</text>
<text x="72.4" y="49.1">14</text>
<text x="72.4" y="51.6">13</text>
<text x="169.2" y="52.9">2</text>
<text x="169.2" y="50.3">1</text>
<text x="170.6" y="53.9">EH</text>
<text x="170.6" y="51.3">EH</text>
<text x="178.3" y="51.6">GND</text>
<text x="182.9" y="52.9">B4A9</text>
<text x="182.9" y="50.3">B1A12</text>
<text x="220" y="52.9">4</text>
<text x="222.6" y="53.9">VCC</text>
<text x="238.9" y="53.9">BAT</text>
<text x="243.7" y="52.9">5</text>
<text x="13" y="54.1">1</text>
<text x="13" y="59.2">1</text>
<text x="24" y="54.1">2</text>
<text x="24" y="59.2">2</text>
<text x="32.3" y="59.2">31</text>
<text x="32.3" y="56.7">30</text>
<text x="32.3" y="54.1">29</text>
<text x="35.1" y="57.9">IO37</text>
<text x="35.1" y="55.4">IO36</text>
<text x="67.9" y="57.9">IO18</text>
<text x="68.8" y="55.4">IO8</text>
<text x="72.4" y="54.1">12</text>
<text x="72.4" y="56.7">11</text>
<text x="72.4" y="59.2">10</text>
<text x="169.2" y="57.9">4</text>
<text x="169.2" y="55.4">3</text>
<text x="170.6" y="59">EH</text>
<text x="170.6" y="56.4">EH</text>
<text x="177.6" y="54.1">VBUS</text>
<text x="177.7" y="59.2">SBU1</text>
<text x="178.7" y="56.7">CC2</text>
<text x="182.9" y="57.9">A8</text>
<text x="182.9" y="55.4">B5</text>
<text x="13" y="63">1</text>
<text x="24" y="63">2</text>
<text x="32.3" y="64.3">33</text>
<text x="32.3" y="61.8">32</text>
<text x="35.1" y="65.6">IO40</text>
<text x="35.1" y="63">IO39</text>
<text x="35.1" y="60.5">IO38</text>
<text x="67.9" y="60.5">IO17</text>
<text x="67.9" y="63">IO16</text>
<text x="67.9" y="65.6">IO15</text>
<text x="72.4" y="61.8">9</text>
<text x="72.4" y="64.3">8</text>
<text x="110" y="64.6" transform="rotate(-90 110 64.6)">22</text>
<text x="112.6" y="64.6" transform="rotate(-90 112.6 64.6)">21</text>
<text x="115.1" y="64.6" transform="rotate(-90 115.1 64.6)">20</text>
<text x="120.2" y="64.6" transform="rotate(-90 120.2 64.6)">19</text>
<text x="122.7" y="64.6" transform="rotate(-90 122.7 64.6)">18</text>
<text x="125.3" y="64.6" transform="rotate(-90 125.3 64.6)">17</text>
<text x="127.8" y="64.6" transform="rotate(-90 127.8 64.6)">16</text>
<text x="130.3" y="64.6" transform="rotate(-90 130.3 64.6)">15</text>
<text x="132.9" y="64.6" transform="rotate(-90 132.9 64.6)">14</text>
<text x="135.4" y="64.6" transform="rotate(-90 135.4 64.6)">13</text>
<text x="138" y="64.6" transform="rotate(-90 138 64.6)">12</text>
<text x="178.7" y="64.3">DN1</text>
<text x="178.8" y="61.8">DP2</text>
<text x="182.9" y="65.6">A6</text>
<text x="182.9" y="63">A7</text>
<text x="182.9" y="60.5">B6</text>
<text x="220" y="60.5">8</text>
<text x="222.6" y="61.5">CE</text>
<text x="239.9" y="62.8">EP</text>
<text x="243.7" y="61.8">9</text>
<text x="13" y="66.8">1</text>
<text x="13" y="70.6">1</text>
<text x="24" y="66.8">2</text>
<text x="24" y="70.6">2</text>
<text x="32.3" y="71.9">36</text>
<text x="32.3" y="69.4">35</text>
<text x="32.3" y="66.8">34</text>
<text x="35.1" y="70.6">IO42</text>
<text x="35.1" y="68.1">IO41</text>
<text x="68.8" y="68.1">IO7</text>
<text x="68.8" y="70.6">IO6</text>
<text x="72.4" y="66.8">7</text>
<text x="72.4" y="69.4">6</text>
<text x="72.4" y="71.9">5</text>
<text x="111" y="69.9" transform="rotate(-90 111 69.9)">GND</text>
<text x="113.6" y="69.5" transform="rotate(-90 113.6 69.5)">ANT</text>
<text x="116.1" y="69.9" transform="rotate(-90 116.1 69.9)">GND</text>
<text x="121.2" y="69.6" transform="rotate(-90 121.2 69.6)">NSS</text>
<text x="123.7" y="69.6" transform="rotate(-90 123.7 69.6)">SCK</text>
<text x="126.3" y="70.4" transform="rotate(-90 126.3 70.4)">MOSI</text>
<text x="128.8" y="70.4" transform="rotate(-90 128.8 70.4)">MISO</text>
<text x="131.3" y="70.7" transform="rotate(-90 131.3 70.7)">NRST</text>
<text x="133.9" y="70.7" transform="rotate(-90 133.9 70.7)">BUSY</text>
<text x="136.4" y="70.1" transform="rotate(-90 136.4 70.1)">DIO1</text>
<text x="139" y="69.9" transform="rotate(-90 139 69.9)">GND</text>
<text x="178.7" y="71.9">CC1</text>
<text x="178.7" y="69.4">DN2</text>
<text x="178.8" y="66.8">DP1</text>
<text x="182.9" y="70.6">A5</text>
<text x="182.9" y="68.1">B7</text>
<text x="220" y="68.1">7</text>
<text x="222.6" y="69.1">CHRG#</text>
<text x="237.6" y="69.1">TEMP</text>
<text x="243.7" y="68.1">1</text>
<text x="32.3" y="77">38</text>
<text x="32.3" y="74.5">37</text>
<text x="35.1" y="75.7">TXD0</text>
<text x="35.1" y="73.2">RXD0</text>
<text x="68.8" y="73.2">IO5</text>
<text x="68.8" y="75.7">IO4</text>
<text x="72.4" y="74.5">4</text>
<text x="72.4" y="77">3</text>
<text x="177.6" y="77">VBUS</text>
<text x="177.7" y="74.5">SBU2</text>
<text x="182.9" y="75.7">A4B9</text>
<text x="182.9" y="73.2">B8</text>
<text x="220" y="75.7">6</text>
<text x="222.6" y="76.7">STDBY#</text>
<text x="237.3" y="76.7">PROG</text>
<text x="243.7" y="75.7">2</text>
<text x="32.3" y="82.1">40</text>
<text x="32.3" y="79.5">39</text>
<text x="35.1" y="83.3">GND</text>
<text x="35.1" y="80.8">IO1</text>
<text x="35.1" y="78.3">IO2</text>
<text x="67.8" y="83.3">GND</text>
<text x="68.5" y="80.8">3V3</text>
<text x="69.2" y="78.3">EN</text>
<text x="72.4" y="79.5">2</text>
<text x="72.4" y="82.1">1</text>
<text x="178.3" y="79.5">GND</text>
<text x="182.9" y="78.3">A1B12</text>
<text x="232.5" y="83.7" transform="rotate(-90 232.5 83.7)">GND</text>
<text x="32.4" y="87.2">41</text>
<text x="34.7" y="88.2">GND</text>
<text x="231.4" y="86.3" transform="rotate(-90 231.4 86.3)">3</text>
<text x="110" y="93.5" transform="rotate(-90 110 93.5)">1</text>
<text x="111" y="90.8" transform="rotate(-90 111 90.8)">GND</text>
<text x="112.6" y="93.5" transform="rotate(-90 112.6 93.5)">2</text>
<text x="113.6" y="90.8" transform="rotate(-90 113.6 90.8)">GND</text>
<text x="115.1" y="93.5" transform="rotate(-90 115.1 93.5)">3</text>
<text x="116.1" y="90.8" transform="rotate(-90 116.1 90.8)">GND</text>
<text x="120.2" y="93.5" transform="rotate(-90 120.2 93.5)">4</text>
<text x="121.2" y="90.8" transform="rotate(-90 121.2 90.8)">GND</text>
<text x="122.7" y="93.5" transform="rotate(-90 122.7 93.5)">5</text>
<text x="123.7" y="90.8" transform="rotate(-90 123.7 90.8)">GND</text>
<text x="125.3" y="93.5" transform="rotate(-90 125.3 93.5)">6</text>
<text x="126.3" y="90.8" transform="rotate(-90 126.3 90.8)">RXEN</text>
<text x="127.8" y="93.5" transform="rotate(-90 127.8 93.5)">7</text>
<text x="128.8" y="90.8" transform="rotate(-90 128.8 90.8)">TXEN</text>
<text x="130.3" y="93.5" transform="rotate(-90 130.3 93.5)">8</text>
<text x="131.3" y="90.8" transform="rotate(-90 131.3 90.8)">DIO2</text>
<text x="132.9" y="93.5" transform="rotate(-90 132.9 93.5)">9</text>
<text x="133.9" y="90.8" transform="rotate(-90 133.9 90.8)">VCC</text>
<text x="135.4" y="94.3" transform="rotate(-90 135.4 94.3)">10</text>
<text x="136.4" y="90.8" transform="rotate(-90 136.4 90.8)">GND</text>
<text x="138" y="94.3" transform="rotate(-90 138 94.3)">11</text>
<text x="139" y="90.8" transform="rotate(-90 139 90.8)">GND</text>
<text x="186.8" y="124">1</text>
<text x="188.8" y="125.3">GND</text>
<text x="214.3" y="125.3">SET</text>
<text x="218.4" y="124">18</text>
<text x="186.8" y="126.5">2</text>
<text x="186.8" y="129.1">3</text>
<text x="186.8" y="131.6">4</text>
<text x="188.8" y="127.8">TXD</text>
<text x="188.8" y="130.3">RXD</text>
<text x="208.8" y="130.3">RESERVED</text>
<text x="208.8" y="127.8">RESERVED</text>
<text x="218.4" y="131.6">15</text>
<text x="218.4" y="129.1">16</text>
<text x="218.4" y="126.5">17</text>
<text x="186.8" y="134.1">5</text>
<text x="186.8" y="136.7">6</text>
<text x="188.8" y="132.9">1PPS</text>
<text x="188.8" y="135.4">WAKE_UP</text>
<text x="188.8" y="138">V_BCKP</text>
<text x="208.8" y="132.9">RESERVED</text>
<text x="211.1" y="135.4">VDD_RF</text>
<text x="211.9" y="138">ANTON</text>
<text x="218.4" y="136.7">13</text>
<text x="218.4" y="134.1">14</text>
<text x="186.8" y="139.2">7</text>
<text x="186.8" y="141.8">8</text>
<text x="188.8" y="140.5">RESERVED</text>
<text x="188.8" y="143">VCC</text>
<text x="212.9" y="143">RF_IN</text>
<text x="213.9" y="140.5">GND</text>
<text x="218.4" y="141.8">11</text>
<text x="218.4" y="139.2">12</text>
<text x="186.8" y="144.3">9</text>
<text x="188.8" y="145.6">RESET_N</text>
<text x="213.9" y="145.6">GND</text>
<text x="218.4" y="144.3">10</text>
</g>
<text font-size="1.2" fill="#00f" x="256.4" y="147.9">Waveshare-2.9in-E-ink-Module</text>
</svg>
